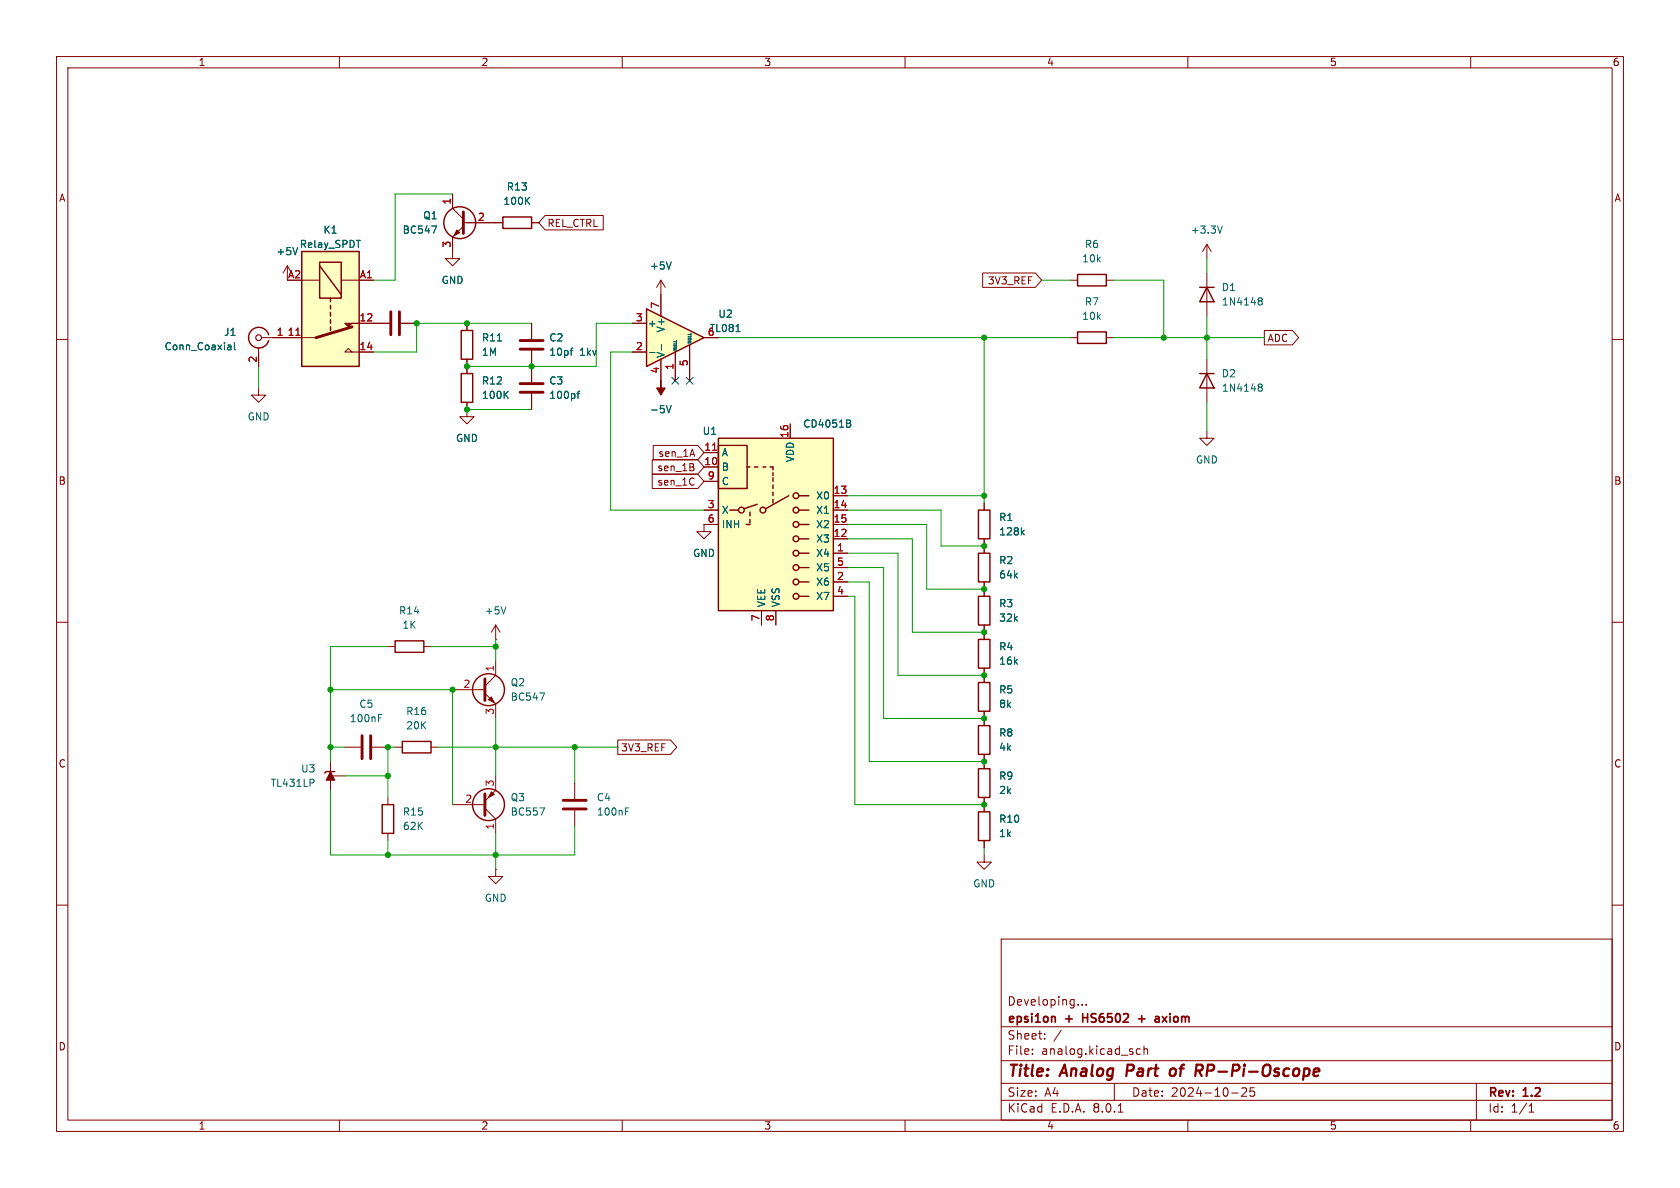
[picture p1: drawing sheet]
<svg xmlns="http://www.w3.org/2000/svg" width="297mm" height="210mm" viewBox="0 0 297 210" stroke-linecap="round" stroke-linejoin="round" font-family="sans-serif">
<g fill="none" stroke="#840000" stroke-width=".18">
<path d="M10 10h277v190h-277zM12 12h273v186h-273zM60 10v2M110 10v2M160 10v2M210 10v2M260 10v2M10 60h2M66 57.2h2.8M70.9 57.2h2.8M285 60h2M82.5 64.8v1.2"/>
<path d="M82.5 71.1v1.3M94 64.8v2.8M94 69.6v2.8M174 96.5v1.3M10 110h2M87.6 116.8v2.6l-1.9 1.9M174 102.9v2.5M174 110.5v2.5M174 118.1v1.3M285 110h2M80 121.9h5.7M85.7 122.6l1.9 1.9v2.5"/>
<path d="M174 134.6v1.3M10 160h2M174 151.1v1.3h1.3l-1.3 1.3-1.3-1.3h1.3M174 141v2.5M174 148.6v1.3M285 160h2M177 166h108v32h-108zM191.3 177.6v.1M192 177.6v.1M60 198v2M110 198v2M160 198v2"/>
<path d="M177 194.5h108M177 191.5h108M177 187.5h108M177 181.5h108M182.5 186.3v.1M182.5 185.5v.1M184.7 183.6v.1M184.7 182.8v.1M187.6 182.1l-1.3 2M197 191.5v3M197.7 196.6h.8M201.6 185.5l-.4-.1-.3 .3v.4l.1 .2h.6"/>
<path d="M202.2 185.5l.3-.1 .3 .1 .1 .9M202.2 184.9v1.5M210 198v2M217.7 193.2h1.2M220.3 192.4v.5l-.8 .9h.9M221 192.3v.7l.2-.1h.5l.1 .6-.3 .3-.5-.1M260 198v2M261 191.5v6.5M270.3 196.6h.9M270.3 195.5l.4-.4v1.5"/>
</g>
<path d="M199.4 188.2l-.3 2M207.8 189.1a.57 .57 0 0 0-1 .2v.7a.57 .57 0 0 0 1-.2M212.3 188.2l.2 .1a.54 .54 0 0 1-.1 .9" fill="none" stroke="#840000" stroke-width=".4"/>
<path d="M186.5 179.8l.1 .9M191.4 179.2v1.5M191.4 179.9h.9M201.8 179.5v1.2M204.3 179.8h.5l.1 .9M201.3 180.1h1.1M204.3 180.6h.6M204.9 180l-.6 .2" fill="none" stroke="#840000" stroke-width=".3"/>
<g fill="none" stroke="#840000" stroke-width=".25">
<path d="M81.5 66h2.1v5.1h-2.1zM173 97.8h2v5.1h-2zM173 113h2v5.1h-2zM173 105.4h2v5.1h-2zM173 135.9h2v5.1h-2zM173 143.5h2v5.1h-2z"/>
<circle cx="86.4" cy="121.9" r="2.82"/>
</g>
<path d="M69.1 55.1v4.1M70.6 55.1v4.1M91.9 67.8h4.1M91.9 69.3h4.1M85.7 120v3.8" fill="none" stroke="#840000" stroke-width=".51"/>
<path d="M89.3 69.7l.6 .7M89.9 69.2l-.8 .7M102 69.6h.5M102.5 69.2l-.3 .1v1.1M95.4 122.5h.9l-.6 1.3" fill="none" stroke="#006464" stroke-width=".18"/>
<path d="M86.4 123.7l.5-.5 .5 1z" fill="#840000" stroke="#840000" stroke-width=".18"/>
<path d="M53.3 44.5h10.2v20.3h-10.2z" fill="#ffffc2"/>
<g fill="none" stroke="#840000" stroke-width=".18">
<path d="M80 34.3v2.5l1.9 1.9M81.9 39.4h7M94 39.4h1.2M46.2 59.7h9.7M50.8 47l-.8 1.3M50.8 47v2.5M50.8 47l.8 1.3M53.3 49.5h3.2M60.3 49.5h5.7M63.5 57.2h2.5M81.9 40l-1.9 1.9v3.8h1.3l-1.3 1.3-1.3-1.3h1.3M82.5 57.2v1.2"/>
<path d="M116.8 49.5l-.7 1.3M116.8 49.5v2.6M116.8 49.5l.8 1.3M45.7 68.6v1.3h1.3l-1.3 1.2-1.3-1.2h1.3M45.7 61.5v3.3M62.2 62.2l-.6-.6-.6 .6h5M82.5 72.4v1.3h1.3l-1.3 1.2-1.2-1.2h1.2M82.5 63.5v1.3M213.4 76.2v1.3h1.2l-1.2 1.2-1.3-1.2h1.3M174 88.9v1.3M174 95.3v1.2M174 119.4v1.3"/>
<path d="M87.6 137.2v2.5l-1.9 1.9M101.6 138.4v2.8M174 125.7v2.6M174 133.4v1.2M80 142.2h5.7M85.7 142.9l1.9 1.9v2.5M101.6 143.3v2.8"/>
</g>
<g fill="none" stroke="#840000" stroke-width=".25">
<path d="M88.9 38.4h5.1v2h-5.1zM47.5 59.2a1.81 1.81 0 0 0-2.8-1 1.81 1.81 0 0 0 0 3 1.81 1.81 0 0 0 2.8-1M53.3 44.5h10.2v20.3h-10.2zM56.5 46.4h3.8v6.3h-3.8zM56.5 47l3.8 5.1M58.4 52.7v.6M58.4 54v.6M58.4 55.2v.7M58.4 56.5v.7M58.4 57.8v.6M81.5 58.4h2.1v5.1h-2.1zM173 90.2h2v5.1h-2z"/>
<path d="M173 120.7h2v5h-2zM173 128.3h2v5.1h-2z"/>
<circle cx="81.3" cy="39.4" r="2.82"/>
<circle cx="86.4" cy="142.2" r="2.82"/>
</g>
<path d="M81.9 37.5v3.8M62.2 57.8l-6.3 1.9M85.7 140.3v3.8M99.6 143h4M99.6 141.5h4" fill="none" stroke="#840000" stroke-width=".51"/>
<g fill="#840000" stroke="#840000" stroke-width=".18">
<path d="M61 57.2h2.5h-1.3l-.6 .6z"/>
<path d="M116.8 67.3v1.3h.8l-.8 1.3-.7-1.3h.7z"/>
<path d="M86.9 140l.5 .5-1 .5z"/>
<path d="M80.8 40.6l.5 .5-1 .6z"/>
</g>
<path d="M52.3 59.3h.7" fill="none" stroke="#a90000" stroke-width=".18"/>
<g fill="none" stroke="#006464" stroke-width=".18">
<path d="M76.3 39.9h.9l-.6 1.3M93.1 35.4l.5 .7M93.6 34.9l-.7 .7M52.6 43.8l-.4 1.2M118.7 46.3l-.5 1.3M40.4 61h.4v.8M40.8 61.8h-.4M40.8 61.3h-.4M41.4 60.6v1.1l.2 .1M87.9 60.3h.7M117.8 71.7l.4 1.3 .5-1.3M180.7 94.1l.4 .5"/>
<path d="M181.1 93.7l-.5 .5M95.4 142.8h.9l-.6 1.3M110.6 142.8h.6M110.6 143.4h.4"/>
</g>
<circle cx="45.7" cy="59.7" r=".51" fill="none" stroke="#840000" stroke-width=".2"/>
<path d="M114.3 54.6l10.2 5.1-10.2 5.1z" fill="#ffffc2"/>
<path d="M114.3 54.6l10.2 5.1-10.2 5.1zM190.5 58.7h5.1v2h-5.1zM190.5 48.5h5.1v2h-5.1zM212.1 66h2.5M213.4 66l1.2 2.6h-2.5z" fill="none" stroke="#840000" stroke-width=".25"/>
<g fill="none" stroke="#840000" stroke-width=".18">
<path d="M94 57.2v2.7M111.8 57.2h2.5M116.8 52.1v3.8M124.5 59.7h2.5M189.2 59.7h1.3M189.2 49.5h1.3M195.6 59.7h1.2M195.6 49.5h1.2M94 62v2.8M111.8 62.2h2.5M116.8 63.5v3.8M119.4 62.2v5.1"/>
<path d="M121.9 61v6.3M213.4 63.5v7.6M124.5 92.7v1.3h1.2l-1.2 1.3-1.3-1.3h1.3"/>
</g>
<g fill="none" stroke="#006464" stroke-width=".18">
<path d="M121.6 59.8h.5M121.6 59.5h.5M121.6 59.1h.5M130.1 58.6h.7M100.8 62h.5M101.3 61.5l-.3 .1M114.8 62.3h1M116.9 60.9v1M119.1 61.6h.5l-.5 .3h.5M119.1 61.3h.4M119.1 61.1h.4M119.1 60.8h.5"/>
<path d="M119.1 60.4h.5M121.6 60.3h.5l-.5 .3h.5M121.6 60.1h.5M222.5 68.4h.2M222.5 68l.4-.1 .2 .1v.2l-.2 .2M222.7 68.4h.2M222.7 68.4l-.2 .1M222.9 68.4l.2 .3v.3l-.2 .2-.4-.1"/>
</g>
<path d="M91.9 60.2h4.1M91.9 61.7h4.1" fill="none" stroke="#840000" stroke-width=".51"/>
<path d="M127 77.5h20.3v30.5h-20.3z" fill="#ffffc2"/>
<g fill="none" stroke="#840000" stroke-width=".25">
<path d="M212.1 50.8h2.5M213.4 50.8l1.2 2.5h-2.5zM127 78.7h5.1v7.7h-5.1zM127 77.5h20.3v30.5h-20.3zM129 90.2h1.6M132 92.7h.6M132.1 82.6h.5M132.6 90.6v.6M132.6 91.8v.7M133.3 82.6h.7M133.9 89.2l-2.3 .7M134.9 82.6h.5"/>
<path d="M136.1 82.6h.6v.5M136.7 83.6v.5M136.7 84.5v.6M136.7 85.7v.7M136.7 87v.6M136.7 88.3v.6M139.4 87.6l-4 2.3M141.2 90.2h1.8M141.2 92.7h1.8M141.2 97.8h1.8M141.2 95.3h1.8M141.2 87.6h1.8"/>
<path d="M69.8 113.3h5.1v2h-5.1zM141.2 105.4h1.8M141.2 102.9h1.8M141.2 100.3h1.8M59.2 136.4h-1.5l-.3 .3M71.1 131.1h5.1v2h-5.1zM67.6 142.2h2v5.1h-2z"/>
<circle cx="131.1" cy="90.2" r=".51"/>
<circle cx="134.9" cy="90.2" r=".51"/>
<circle cx="140.7" cy="92.7" r=".51"/>
<circle cx="140.7" cy="97.8" r=".51"/>
<circle cx="140.7" cy="95.3" r=".51"/>
<circle cx="140.7" cy="87.6" r=".51"/>
<circle cx="140.7" cy="90.2" r=".51"/>
<circle cx="140.7" cy="105.4" r=".51"/>
<circle cx="140.7" cy="102.9" r=".51"/>
<circle cx="140.7" cy="100.3" r=".51"/>
</g>
<g fill="none" stroke="#840000" stroke-width=".18">
<path d="M80 34.3v2.5M82.5 39.4h6.4M94 39.4h1.2M96.4 38.1h10.2v2.5h-10.2l-1.2-1.2zM48.3 59.7h5M63.5 57.2h5.3M63.5 49.5h2.5M70.9 57.2h2.8M80 41.9v2.6M82.5 57.2v1.2M94 57.2v2.7M111.8 57.2h2.5"/>
<path d="M116.8 52.1v3.8M124.5 59.7h2.5M173.7 48.3h9.3l1.1 1.2-1.1 1.3h-9.3zM213.4 43.2v2.5M213.4 48.3v7.6M213.4 43.2l-.8 1.3M213.4 43.2l.7 1.3M223.5 58.4h5l1.1 1.3-1.1 1.3h-5zM45.7 62.2v2.6M63.5 62.2h2.5M82.5 63.5v2.5M82.5 71.1v1.3"/>
<path d="M94 62v5.6M94 69.6v2.8M111.8 62.2h2.5M115.5 78.7h7.8l1.2 1.3-1.2 1.3h-7.8zM116.8 63.5v3.8M119.4 62.2v5.1M121.9 61v6.3M139.7 74.9v2.6M115.3 83.8h8l1.2 1.3-1.2 1.3h-8zM115.3 81.3h8l1.2 1.3-1.2 1.2h-8zM122.6 82.7v.4M124.5 82.6h2.5"/>
<path d="M124.5 80h2.5M124.5 90.2h2.5M124.5 92.7h2.5M124.5 85.1h2.5M147.3 97.8h2.6M147.3 95.3h2.6M147.3 87.6h2.6M147.3 90.2h2.6M147.3 92.7h2.6M174 88.9v1.3M174 95.3v2.5M68.6 114.3h1.2"/>
<path d="M74.9 114.3h1.3M87.6 113h.1M87.6 110.5l-.7 1.3M87.6 110.5v2.5M87.6 110.5l.8 1.3M134.6 108v2.5M137.2 108v2.5M147.3 102.9h2.6M147.3 105.4h2.6M147.3 100.3h2.6M174 102.9v2.5M174 110.5v2.5"/>
<path d="M174 118.1v2.6M58.4 135.9v2.5M58.4 137.2h2.6M58.4 134.6v5.1M61 132.1h2.8M65.8 132.1h2.8M69.8 132.1h1.3M76.2 132.1h1.3M109.2 130.8h9.3l1.1 1.3-1.1 1.3h-9.3zM174 125.7v2.6M174 133.4v2.5M68.6 141v1.2"/>
<path d="M68.6 147.3v1.3M87.6 153.7v1.2h1.3l-1.3 1.3-1.2-1.3h1.2M87.6 153.7h.1M174 141v2.5M174 148.6v1.3"/>
</g>
<path d="M52.3 59.3h.7M126 79.6h.7" fill="none" stroke="#a90000" stroke-width=".18"/>
<g fill="none" stroke="#006464" stroke-width=".18">
<path d="M76.3 39.9h.9l-.6 1.3M93.1 35.4l.5 .7M93.6 34.9l-.7 .7M216.1 39.9l-.4 1.3M52.6 43.8l-.4 1.2M118.7 46.3l-.5 1.3M121.6 59.8h.5M121.6 59.5h.5M121.6 59.1h.5M130.1 58.6h.7M222.5 53.1l.2 .1M222.5 52.7l.4-.1 .2 .2v.2l-.2 .2"/>
<path d="M222.7 53.2h.2M222.7 53.2l-.2 .1M222.9 53.2l.2 .2v.4l-.2 .1h-.4M40.4 61h.4v.8M40.8 61.8h-.4M40.8 61.3h-.4M41.4 60.6v1.1l.2 .1M87.9 60.3h.7M89.3 69.7l.6 .7M89.9 69.2l-.8 .7M100.8 62h.5M101.3 61.5l-.3 .1"/>
<path d="M102 69.6h.5M102.5 69.2l-.3 .1v1.1M114.8 62.3h1M116.9 60.9v1M117.8 71.7l.4 1.3 .5-1.3M119.1 61.3h.4M119.1 61.6h.5l-.5 .3h.5M119.1 61.1h.4M119.1 60.8h.5M119.1 60.4h.5M121.6 60.3h.5l-.5 .3h.5M121.6 60.1h.5"/>
<path d="M150.1 74.2l.3 .3-.3 .3 .3 .2v.3l-.2 .2h-.5M180.7 94.1l.4 .5M181.1 93.7l-.5 .5M89.4 107.3l-.4 1.2M55.4 137.8l.1 .2-.1 .3M66.9 126.9h.4M66.9 126.3h.6"/>
</g>
<path d="M64 130v4.1M65.5 130v4.1" fill="none" stroke="#840000" stroke-width=".51"/>
<path d="M58.4 136.4l.8 1.5h-1.5z" fill="#840000" stroke="#840000" stroke-width=".18"/>
<g fill="none" stroke="#009600" stroke-width=".18">
<path d="M80 34.3h-10.2v15.2h-3.8M94 57.2h-20.3v5h-7.7M111.8 57.2h-6.4v7.6h-22.9M127 59.7h62.2M174 59.7v29.2M184.1 49.5h5.1M196.8 49.5h8.9v10.2M196.8 59.7h26.7M213.4 45.7v2.6M213.4 55.9v7.6M45.7 64.8v3.8M82.5 72.4h11.5"/>
<path d="M111.8 62.2h-3.9v28h16.6M213.4 71.1v5.1M149.9 90.2h16.5v6.3h7.6M149.9 87.6h24.1M149.9 92.7h13.9v11.4h10.2M149.9 97.8h8.8v21.6h15.3M149.9 95.3h11.4v16.5h12.7M68.6 114.3h-10.2v20.3M76.2 114.3h11.4M87.6 113v3.8M149.9 102.9h3.8v31.7h20.3M149.9 105.4h1.2v36.8h22.9"/>
<path d="M149.9 100.3h6.3v26.7h17.8M58.4 139.7v11.4h43.2v-5M58.4 121.9h21.6v20.3M58.4 132.1h2.6M61 137.2h7.6M69.8 132.1h-1.2v8.9M77.5 132.1h31.7M87.6 127v10.2M101.6 132.1v6.3M68.6 148.6v2.5M87.6 147.3v6.4M174 149.9v1.2"/>
</g>
<path d="M118.8 66.7l1.2 1.2M120 66.7l-1.2 1.2M121.3 66.7l1.2 1.2M122.5 66.7l-1.2 1.2" fill="none" stroke="#000084" stroke-width=".18"/>
<g fill="#009600" stroke="#009600" stroke-width=".18">
<circle cx="174" cy="96.5" r=".46"/>
<circle cx="174" cy="104.1" r=".46"/>
<circle cx="174" cy="142.2" r=".46"/>
<circle cx="174" cy="119.4" r=".46"/>
<circle cx="174" cy="134.6" r=".46"/>
<circle cx="174" cy="111.8" r=".46"/>
<circle cx="174" cy="127" r=".46"/>
<circle cx="73.7" cy="57.2" r=".46"/>
<circle cx="82.5" cy="57.2" r=".46"/>
<circle cx="82.5" cy="72.4" r=".46"/>
<circle cx="94" cy="64.8" r=".46"/>
<circle cx="82.5" cy="64.8" r=".46"/>
<circle cx="174" cy="87.6" r=".46"/>
<circle cx="174" cy="59.7" r=".46"/>
<circle cx="205.7" cy="59.7" r=".46"/>
<circle cx="213.4" cy="59.7" r=".46"/>
<circle cx="68.6" cy="132.1" r=".46"/>
<circle cx="80" cy="121.9" r=".46"/>
<circle cx="58.4" cy="121.9" r=".46"/>
<circle cx="58.4" cy="132.1" r=".46"/>
<circle cx="87.6" cy="114.3" r=".46"/>
<circle cx="68.6" cy="137.2" r=".46"/>
<circle cx="87.6" cy="132.1" r=".46"/>
<circle cx="101.6" cy="132.1" r=".46"/>
<circle cx="68.6" cy="151.1" r=".46"/>
<circle cx="87.6" cy="151.1" r=".46"/>
</g>
<g font-size="2.8" fill="#840000">
<text x="178" y="190.9">Title:</text>
<text x="187.7" y="190.9">Analog</text>
<text x="200" y="190.9">Part</text>
<text x="208.5" y="190.9">of</text>
<text x="213.8" y="190.9">RP-Pi-Oscope</text>
</g>
<g font-size="2.1" fill="#840000">
<text x="178" y="178">Developing...</text>
<text x="178" y="184">Sheet:</text>
<text x="178" y="181.2">epsi1on</text>
<text x="188.5" y="181.2">+</text>
<text x="192.1" y="181.2">HS6502</text>
<text x="202.5" y="181.2">+</text>
<text x="206.1" y="181.2">axiom</text>
<text x="178" y="186.7">File:</text>
<text x="184.1" y="186.7">analog.kicad_sch</text>
<text x="178" y="196.9">KiCad</text>
<text x="178" y="194.1">Size:</text>
<text x="184.7" y="194.1">A4</text>
<text x="185.7" y="196.9">E.D.A.</text>
<text x="193.3" y="196.9">8.0.1</text>
<text x="200" y="194.1">Date:</text>
<text x="207" y="194.1">2024-10-25</text>
<text x="263" y="194.3">Rev:</text>
<text x="263" y="196.9">Id:</text>
<text x="267.1" y="196.9">1/1</text>
<text x="269.4" y="194.3">1.2</text>
</g>
<g font-size="1.8" fill="#840000">
<text x="35" y="11.9">1</text>
<text x="85" y="11.9">2</text>
<text x="135" y="11.9">3</text>
<text x="185" y="11.9">4</text>
<text x="235" y="11.9">5</text>
<text x="285" y="11.9">6</text>
<text x="10.3" y="35.9">A</text>
<text x="285.3" y="35.9">A</text>
<text x="96.7" y="40.3">REL_CTRL</text>
<text x="174.5" y="50.5">3V3_REF</text>
<text x="224" y="60.6">ADC</text>
<text x="116.1" y="83.5">sen_1B</text>
<text x="116.3" y="81">sen_1A</text>
<text x="10.3" y="85.9">B</text>
<text x="116.1" y="86">sen_1C</text>
<text x="285.3" y="85.9">B</text>
<text x="10.3" y="135.9">C</text>
<text x="109.7" y="133">3V3_REF</text>
<text x="285.3" y="135.9">C</text>
<text x="10.3" y="185.9">D</text>
<text x="285.3" y="185.9">D</text>
<text x="35" y="199.9">1</text>
<text x="85" y="199.9">2</text>
<text x="135" y="199.9">3</text>
<text x="185" y="199.9">4</text>
<text x="235" y="199.9">5</text>
<text x="285" y="199.9">6</text>
</g>
<g font-size="1.8" fill="#006464">
<text x="89.5" y="33.9">R13</text>
<text x="57.1" y="41.5">K1</text>
<text x="71.1" y="41.5">BC547</text>
<text x="74.7" y="39">Q1</text>
<text x="88.9" y="36.4">100K</text>
<text x="210.4" y="41.5">+3.3V</text>
<text x="48.8" y="45.3">+5V</text>
<text x="52.9" y="44">Relay_SPDT</text>
<text x="114.8" y="47.9">+5V</text>
<text x="191.2" y="46.6">10k</text>
<text x="191.7" y="44">R6</text>
<text x="78" y="50.4">GND</text>
<text x="215.9" y="51.7">D1</text>
<text x="39.5" y="59.6">J1</text>
<text x="114.4" y="58">+</text>
<text x="117.7" y="58.9" transform="rotate(-90 117.7 58.9)">V+</text>
<text x="125.4" y="58.9">TL081</text>
<text x="126.9" y="56.4">U2</text>
<text x="191.2" y="56.7">10k</text>
<text x="191.7" y="54.2">R7</text>
<text x="215.9" y="54.2">1N4148</text>
<text x="29" y="62.1">Conn_Coaxial</text>
<text x="85.1" y="63.1">1M</text>
<text x="85.1" y="60.6">R11</text>
<text x="97" y="60.6">C2</text>
<text x="97" y="63.1">10pf</text>
<text x="102.5" y="63.1">1kv</text>
<text x="117.7" y="63.4" transform="rotate(-90 117.7 63.4)">V-</text>
<text x="85.1" y="70.7">100K</text>
<text x="85.1" y="68.2">R12</text>
<text x="97" y="68.2">C3</text>
<text x="97" y="70.7">100pf</text>
<text x="215.9" y="66.9">D2</text>
<text x="215.9" y="69.4">1N4148</text>
<text x="43.7" y="74.5">GND</text>
<text x="114.8" y="73.3">-5V</text>
<text x="124.1" y="77.1">U1</text>
<text x="141.9" y="75.8">CD4051B</text>
<text x="80.5" y="78.3">GND</text>
<text x="127.5" y="83.4">B</text>
<text x="127.5" y="80.9">A</text>
<text x="140.6" y="81.8" transform="rotate(-90 140.6 81.8)">VDD</text>
<text x="211.3" y="82.1">GND</text>
<text x="127.5" y="86">C</text>
<text x="144.2" y="88.5">X0</text>
<text x="127.5" y="91">X</text>
<text x="127.5" y="93.6">INH</text>
<text x="144.2" y="91">X1</text>
<text x="144.2" y="93.6">X2</text>
<text x="176.5" y="92.3">R1</text>
<text x="176.5" y="94.8">128k</text>
<text x="122.4" y="98.7">GND</text>
<text x="144.2" y="98.7">X4</text>
<text x="144.2" y="96.1">X3</text>
<text x="144.2" y="101.2">X5</text>
<text x="176.5" y="99.9">R2</text>
<text x="135.5" y="107.4" transform="rotate(-90 135.5 107.4)">VEE</text>
<text x="138" y="107.4" transform="rotate(-90 138 107.4)">VSS</text>
<text x="144.2" y="103.7">X6</text>
<text x="144.2" y="106.3">X7</text>
<text x="176.5" y="107.5">R3</text>
<text x="176.5" y="102.5">64k</text>
<text x="70.4" y="108.8">R14</text>
<text x="71" y="111.4">1K</text>
<text x="85.6" y="108.8">+5V</text>
<text x="176.5" y="110.1">32k</text>
<text x="176.5" y="115.2">R4</text>
<text x="176.5" y="117.7">16k</text>
<text x="63.4" y="125.3">C5</text>
<text x="90.2" y="124.1">BC547</text>
<text x="90.2" y="121.5">Q2</text>
<text x="176.5" y="122.8">R5</text>
<text x="176.5" y="125.3">8k</text>
<text x="61.7" y="127.9">100nF</text>
<text x="71.7" y="126.6">R16</text>
<text x="71.7" y="129.1">20K</text>
<text x="176.5" y="130.4">R8</text>
<text x="53.1" y="136.8">U3</text>
<text x="176.5" y="132.9">4k</text>
<text x="47.7" y="139.3">TL431LP</text>
<text x="90.2" y="141.8">Q3</text>
<text x="105.4" y="141.8">C4</text>
<text x="176.5" y="138">R9</text>
<text x="176.5" y="140.6">2k</text>
<text x="71.1" y="144.4">R15</text>
<text x="71.1" y="146.9">62K</text>
<text x="90.2" y="144.4">BC557</text>
<text x="105.4" y="144.4">100nF</text>
<text x="176.5" y="145.6">R10</text>
<text x="176.5" y="148.2">1k</text>
<text x="85.6" y="159.6">GND</text>
<text x="172" y="157.1">GND</text>
</g>
<g font-size="1.8" fill="#a90000">
<text x="79.8" y="36.3" transform="rotate(-90 79.8 36.3)">1</text>
<text x="84.4" y="39.1">2</text>
<text x="79.8" y="43.9" transform="rotate(-90 79.8 43.9)">3</text>
<text x="50.8" y="49.3">A2</text>
<text x="63.5" y="49.3">A1</text>
<text x="48.8" y="59.4">1</text>
<text x="50.8" y="59.4">11</text>
<text x="63.5" y="56.9">12</text>
<text x="112.3" y="56.9">3</text>
<text x="116.6" y="54.7" transform="rotate(-90 116.6 54.7)">7</text>
<text x="125" y="59.4">6</text>
<text x="45.5" y="64.2" transform="rotate(-90 45.5 64.2)">2</text>
<text x="63.5" y="62">14</text>
<text x="112.3" y="62">2</text>
<text x="119.1" y="65.5" transform="rotate(-90 119.1 65.5)">1</text>
<text x="121.7" y="64.8" transform="rotate(-90 121.7 64.8)">5</text>
<text x="116.6" y="66.1" transform="rotate(-90 116.6 66.1)">4</text>
<text x="139.4" y="77.5" transform="rotate(-90 139.4 77.5)">16</text>
<text x="124.4" y="82.3">10</text>
<text x="124.4" y="79.8">11</text>
<text x="125" y="89.9">3</text>
<text x="125" y="84.8">9</text>
<text x="147.3" y="87.4">13</text>
<text x="147.3" y="89.9">14</text>
<text x="125" y="92.5">6</text>
<text x="147.3" y="95">12</text>
<text x="147.3" y="92.5">15</text>
<text x="147.9" y="97.5">1</text>
<text x="147.9" y="100.1">5</text>
<text x="147.9" y="102.6">2</text>
<text x="147.9" y="105.2">4</text>
<text x="134.4" y="109.9" transform="rotate(-90 134.4 109.9)">7</text>
<text x="136.9" y="109.9" transform="rotate(-90 136.9 109.9)">8</text>
<text x="87.4" y="118.8" transform="rotate(-90 87.4 118.8)">1</text>
<text x="81.8" y="121.7">2</text>
<text x="87.4" y="126.4" transform="rotate(-90 87.4 126.4)">3</text>
<text x="82.2" y="142">2</text>
<text x="87.4" y="139.1" transform="rotate(-90 87.4 139.1)">3</text>
<text x="87.4" y="146.8" transform="rotate(-90 87.4 146.8)">1</text>
</g>
<g font-size=".7" fill="#006464">
<text x="119.9" y="62.1" transform="rotate(-90 119.9 62.1)">NULL</text>
<text x="122.4" y="60.8" transform="rotate(-90 122.4 60.8)">NULL</text>
</g>
</svg>
